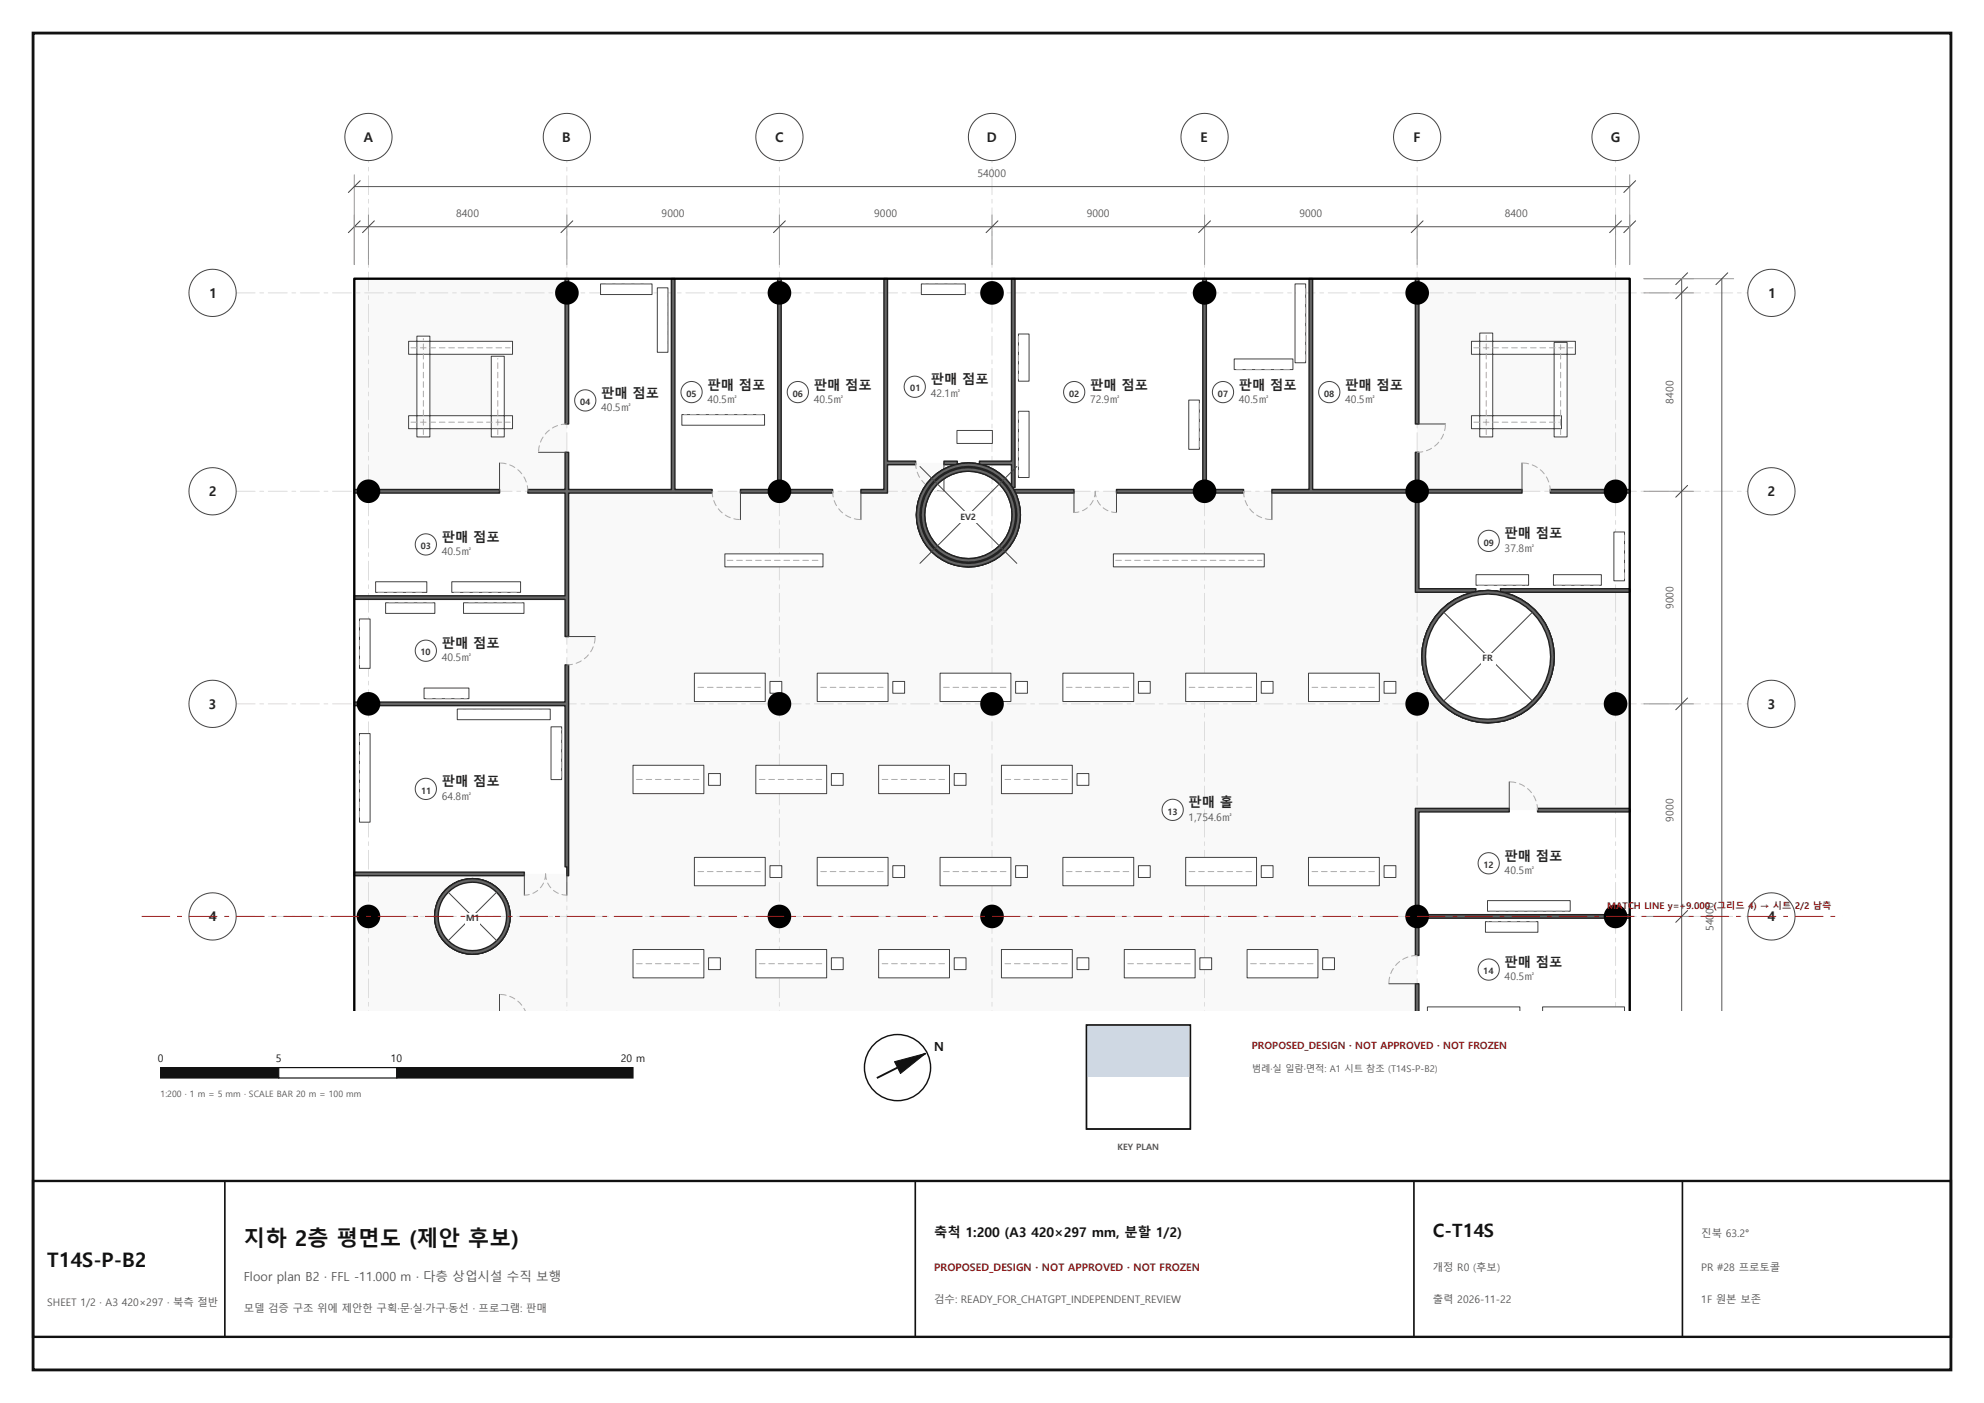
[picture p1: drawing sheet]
<svg xmlns="http://www.w3.org/2000/svg" width="420mm" height="297mm" viewBox="0 0 420 297" stroke-linecap="round" stroke-linejoin="round" font-family="sans-serif">
<path d="M7 7h406v283h-406z" fill="none" stroke="#111" stroke-width=".6"/>
<g fill="#fff">
<path d="M187.5 59h27v39h-27z" fill-rule="evenodd"/>
<path d="M214.5 59h40.5v45h-40.2l-.3-.5z" fill-rule="evenodd"/>
<path d="M75 104h45v22.5h-45z" fill-rule="evenodd"/>
<path d="M120 59h22.5v45h-22.5z" fill-rule="evenodd"/>
<path d="M142.5 59h22.5v45h-22.5z" fill-rule="evenodd"/>
<path d="M165 59h22.5v45h-22.5z" fill-rule="evenodd"/>
<path d="M255 59h22.5v45h-22.5z" fill-rule="evenodd"/>
<path d="M277.5 59h22.5v45h-22.5z" fill-rule="evenodd"/>
<path d="M300 104h45v21h-45z" fill-rule="evenodd"/>
<path d="M75 126.5h45v22.5h-45z" fill-rule="evenodd"/>
<path d="M75 149h45v36h-45z" fill-rule="evenodd"/>
<path d="M300 171.5h45v22.5h-45z" fill-rule="evenodd"/>
</g>
<path d="M75 59h45l.1 45h67.2l.2-.1v-5.9l16.5 .1h-.4a11.5 11.5 0 0 0-6.4 3.1l-.9 1.1-1.5 2.5-.7 2.8-.1 2.1a10.5 10.5 0 0 0 2.3 6l.9 1.1a10.9 10.9 0 0 0 7.8 3.2l2.9-.4 2.6-1.1 1.2-.8a10.9 10.9 0 0 0 4.2-7.3l.1-1.4a11 11 0 0 0-1.5-5.5l.4 .5h85l.1-.1v-44.9h45v155h-270h45h-45v-29h44.8l.2-.1v-80.8l-45-.1zM300 171.6v42.4h45v-42.5zM300 104.1l.1 20.9 44.9-.1-.1-20.9zM301 139a14 14 0 0 0 28 0 14 14 0 0 0-28 0zM232.5 214h67.5zM233 214h14zM194 214h22zM129 214h58.5zM92 194a8 8 0 0 0 16 0 8 8 0 0 0-16 0z" fill-rule="evenodd" fill="#f9f9f9"/>
<path d="M300 194h45v20h-45z" fill-rule="evenodd" fill="#fff"/>
<g fill="none" stroke="#222" stroke-width=".3">
<circle cx="205" cy="109" r="11"/>
<circle cx="315" cy="139" r="14"/>
<circle cx="100" cy="194" r="8"/>
</g>
<path d="M50 62h320M50 104h320M50 149h320M50 194h320M78 214v-180M120 214v-180M165 214v-180M210 214v-180M255 214v-180M300 214v-180M342 214v-180" fill="none" stroke="#dcdcdc" stroke-width=".21" stroke-dasharray="4 1 .8 1"/>
<path d="M195 60.1h9.3v2.3h-9.3zM202.6 91.1v2.8h7.5v-2.8z" fill-rule="evenodd" fill="#fff" stroke="#444" stroke-width=".21"/>
<path d="M203.8 60.1h-8.3" fill="none" stroke="#aaa" stroke-width=".21" stroke-dasharray="1.2 .8"/>
<path d="M251.7 84.7h2.2v10.4h-2.2zM215.6 70.7h2.2v10h-2.2zM215.6 87.1h2.2v14h-2.2z" fill-rule="evenodd" fill="#fff" stroke="#444" stroke-width=".21"/>
<path d="M215.6 71.2v9M215.6 87.6v13M253.9 94.6v-9.4" fill="none" stroke="#aaa" stroke-width=".21" stroke-dasharray="1.2 .8"/>
<path d="M79.5 123.1h10.9v2.3h-10.9zM95.6 123.1h14.6v2.3h-14.6z" fill-rule="evenodd" fill="#fff" stroke="#444" stroke-width=".21"/>
<path d="M80 125.4h9.9M96.1 125.4h13.6" fill="none" stroke="#aaa" stroke-width=".21" stroke-dasharray="1.2 .8"/>
<path d="M127.1 60.1h10.9v2.3h-10.9zM139.2 60.9h2.2v13.7h-2.2z" fill-rule="evenodd" fill="#fff" stroke="#444" stroke-width=".21"/>
<path d="M137.5 60.1h-9.9M141.4 74.1v-12.7" fill="none" stroke="#aaa" stroke-width=".21" stroke-dasharray="1.2 .8"/>
<path d="M144.3 87.8h17.5v2.2h-17.5z" fill-rule="evenodd" fill="#fff" stroke="#444" stroke-width=".21"/>
<path d="M161.3 87.8h-16.5" fill="none" stroke="#aaa" stroke-width=".21" stroke-dasharray="1.2 .8"/>
<path d="M261.3 76h12.4v2.2h-12.4zM274.1 60.1h2.3v16.7h-2.3z" fill-rule="evenodd" fill="#fff" stroke="#444" stroke-width=".21"/>
<path d="M261.8 78.2h11.4M276.4 76.3v-15.7" fill="none" stroke="#aaa" stroke-width=".21" stroke-dasharray="1.2 .8"/>
<path d="M312.5 121.7h11.1v2.2h-11.1zM328.9 121.7h10.1v2.2h-10.1zM341.7 112.6h2.2v10.4h-2.2z" fill-rule="evenodd" fill="#fff" stroke="#444" stroke-width=".21"/>
<path d="M313 123.9h10.1M329.4 123.9h9.1M343.9 122.5v-9.4" fill="none" stroke="#aaa" stroke-width=".21" stroke-dasharray="1.2 .8"/>
<path d="M76.1 131h2.2v10.5h-2.2zM89.8 145.7h9.5v2.2h-9.5zM98.1 127.6h12.8v2.2h-12.8zM81.6 127.6h10.5v2.2h-10.5z" fill-rule="evenodd" fill="#fff" stroke="#444" stroke-width=".21"/>
<path d="M76.1 131.5v9.5M91.6 127.6h-9.5M110.4 127.6h-11.8M90.3 147.9h8.5" fill="none" stroke="#aaa" stroke-width=".21" stroke-dasharray="1.2 .8"/>
<path d="M96.8 150.1h19.7v2.3h-19.7zM76.1 155.3h2.2v18.7h-2.2zM116.6 153.9h2.3v11.1h-2.3z" fill-rule="evenodd" fill="#fff" stroke="#444" stroke-width=".21"/>
<path d="M76.1 155.8v17.7M116 150.1h-18.7M118.9 164.5v-10.1" fill="none" stroke="#aaa" stroke-width=".21" stroke-dasharray="1.2 .8"/>
<path d="M314.9 190.7h17.5v2.2h-17.5z" fill-rule="evenodd" fill="#fff" stroke="#444" stroke-width=".21"/>
<path d="M315.4 192.9h16.5" fill="none" stroke="#aaa" stroke-width=".21" stroke-dasharray="1.2 .8"/>
<path d="M153.4 117.2v2.8h20.8v-2.8zM235.7 117.2v2.8h31.9v-2.8zM147 214h15zM163 214h2.5zM173 214h15zM189 214h2.5zM199 214h15zM215 214h2.5zM225 214h15zM241 214h2.5zM251 214h15zM267 214h2.5zM277 214h15zM293 214h2.5zM134 214h15zM150 214h2.5zM160 214h15zM176 214h2.5zM186 214h15zM202 214h2.5zM264 214h15zM280 214h2.5zM147 214h15zM163 214h2.5zM173 214h15zM189 214h2.5zM199 214h15zM215 214h2.5zM251 214h15zM267 214h2.5zM277 214h15zM293 214h2.5zM134 201v6h15v-6zM150 202.8v2.5h2.5v-2.5zM160 201v6h15v-6zM176 202.8v2.5h2.5v-2.5zM186 201v6h15v-6zM202 202.8v2.5h2.5v-2.5zM212 201v6h15v-6zM228 202.8v2.5h2.5v-2.5zM238 201v6h15v-6zM254 202.8v2.5h2.5v-2.5zM264 201v6h15v-6zM280 202.8v2.5h2.5v-2.5zM147 181.5v6h15v-6zM163 183.3v2.5h2.5v-2.5zM173 181.5v6h15v-6zM189 183.3v2.5h2.5v-2.5zM199 181.5v6h15v-6zM215 183.3v2.5h2.5v-2.5zM225 181.5v6h15v-6zM241 183.3v2.5h2.5v-2.5zM251 181.5v6h15v-6zM267 183.3v2.5h2.5v-2.5zM277 181.5v6h15v-6zM293 183.3v2.5h2.5v-2.5zM134 162v6h15v-6zM150 163.8v2.5h2.5v-2.5zM160 162v6h15v-6zM176 163.8v2.5h2.5v-2.5zM186 162v6h15v-6zM202 163.8v2.5h2.5v-2.5zM212 162v6h15v-6zM228 163.8v2.5h2.5v-2.5zM147 142.5v6h15v-6zM163 144.3v2.5h2.5v-2.5zM173 142.5v6h15v-6zM189 144.3v2.5h2.5v-2.5zM199 142.5v6h15v-6zM215 144.3v2.5h2.5v-2.5zM225 142.5v6h15v-6zM241 144.3v2.5h2.5v-2.5zM251 142.5v6h15v-6zM267 144.3v2.5h2.5v-2.5zM277 142.5v6h15v-6zM293 144.3v2.5h2.5v-2.5zM86.5 88v2.7h22v-2.7zM86.5 72.3v2.7h22v-2.7zM88.3 71.2v21.3h2.7v-21.3zM104 75.4v17.1h2.7v-17.1zM311.5 88v2.7h19.1v-2.7zM311.5 72.3v2.7h22v-2.7zM313.3 70.5v22h2.7v-22zM329 72.5v20h2.7v-20z" fill-rule="evenodd" fill="#fff"/>
<g fill="none" stroke="#444" stroke-width=".21">
<path d="M86.5 72.3h22v2.7h-22zM88.3 71.2h2.7v21.3h-2.7zM104 75.4h2.7v17.1h-2.7zM311.5 72.3h22v2.7h-22zM313.3 70.5h2.7v22h-2.7zM329 72.5h2.7v20h-2.7zM86.5 88h22v2.7h-22zM311.5 88h19.1v2.7h-19.1zM153.4 117.2h20.8v2.8h-20.8zM235.7 117.2h31.9v2.8h-31.9zM147 142.5h15v6h-15zM163 144.3h2.5v2.5h-2.5z"/>
<path d="M173 142.5h15v6h-15zM189 144.3h2.5v2.5h-2.5zM199 142.5h15v6h-15zM215 144.3h2.5v2.5h-2.5zM225 142.5h15v6h-15zM241 144.3h2.5v2.5h-2.5zM251 142.5h15v6h-15zM267 144.3h2.5v2.5h-2.5zM277 142.5h15v6h-15zM293 144.3h2.5v2.5h-2.5zM134 162h15v6h-15zM150 163.8h2.5v2.5h-2.5z"/>
<path d="M160 162h15v6h-15zM176 163.8h2.5v2.5h-2.5zM186 162h15v6h-15zM202 163.8h2.5v2.5h-2.5zM212 162h15v6h-15zM228 163.8h2.5v2.5h-2.5zM147 181.5h15v6h-15zM163 183.3h2.5v2.5h-2.5zM173 181.5h15v6h-15zM189 183.3h2.5v2.5h-2.5zM199 181.5h15v6h-15zM215 183.3h2.5v2.5h-2.5z"/>
<path d="M225 181.5h15v6h-15zM241 183.3h2.5v2.5h-2.5zM251 181.5h15v6h-15zM267 183.3h2.5v2.5h-2.5zM277 181.5h15v6h-15zM293 183.3h2.5v2.5h-2.5zM134 201h15v6h-15zM150 202.8h2.5v2.5h-2.5zM160 201h15v6h-15zM176 202.8h2.5v2.5h-2.5zM186 201h15v6h-15zM202 202.8h2.5v2.5h-2.5z"/>
<path d="M212 201h15v6h-15zM228 202.8h2.5v2.5h-2.5zM238 201h15v6h-15zM254 202.8h2.5v2.5h-2.5zM264 201h15v6h-15zM280 202.8h2.5v2.5h-2.5z"/>
</g>
<g fill="none" stroke="#aaa" stroke-width=".21" stroke-dasharray="1.2 .8">
<path d="M87 73.6h21M312 73.6h21M87 89.4h21M89.6 92v-20.3M105.4 92v-16.1M312 89.4h18.1M314.6 92v-21M330.4 92v-19M153.9 118.6h19.8M236.2 118.6h30.9M147.8 145.5h13.4M173.8 145.5h13.5"/>
<path d="M199.7 145.5h13.5M225.8 145.5h13.4M251.7 145.5h13.6M277.8 145.5h13.4M134.8 165h13.4M160.7 165h13.6M186.8 165h13.4M212.7 165h13.6M147.8 184.5h13.4M173.8 184.5h13.5M199.7 184.5h13.5M225.8 184.5h13.4"/>
<path d="M251.7 184.5h13.6M277.8 184.5h13.4M134.8 204h13.4M160.7 204h13.6M186.8 204h13.4M212.7 204h13.6M238.8 204h13.4M264.8 204h13.4"/>
</g>
<path d="M314.5 195.1h11.1v2.3h-11.1zM302.2 213.1h19.5v.9h-19.5zM326.6 213.1h17.3v.9h-17.3z" fill-rule="evenodd" fill="#fff"/>
<path d="M314.5 195.1h11.1v2.3h-11.1zM302.2 214v-.9h19.5v.9M326.6 214v-.9h17.3v.9" fill="none" stroke="#444" stroke-width=".21"/>
<path d="M325.1 195.1h-10.1" fill="none" stroke="#aaa" stroke-width=".21" stroke-dasharray="1.2 .8"/>
<path d="M214.8 103.6h12.6v.8h-12.6zM254.6 59h.8v44.6h7.8v.8h-26.8v-.8h18.2zM277.1 59h.8v44.6h21.7v-7.8h.8v7.8h21.8v.8h-21.8v20.2h12v.8h-12.8v-21h-30.4v-.8h7.9zM299.6 59h.8v30.8h-.8zM328.2 103.6h16.8v.8h-16.8zM299.6 214h45.4zM299.6 208.3h.8v5.7h44.6h-45.4zM299.6 171.1h19.9v.8h-19.1v21.7h44.6v.8h-44.6v7.9h-.8zM325.5 171.1h19.5v.8h-19.5zM325.5 214h19.5zM317.6 124.6h27.4v.8h-27.4zM232.1 214h31.1zM269.2 214h31.2zM299.6 214h.8zM232.1 214h.8zM214.1 59h.8v44.2h-.8v-4.8h-6.8v-.8h6.8zM75 148.6h44.6v-7.8h.8v44.6h-.4v-1.9h-.4v-34.1h-44.6zM75 126.1h44.6v-21.7h-7.8v-.8h7.8v-7.8h.8v7.8h21.7v-44.6h.8v44.6h7.9v.8h-30.4v30.4h-.8v-7.9h-44.6zM75 103.6h30.8v.8h-30.8zM119.6 59h.8v30.8h-.8zM164.6 59h.8v44.6h10.8v.8h-19.4v-.8h7.8zM187.1 59h.8v38.6h5.9v.8h-5.9v6h-5.7v-.8h4.9zM199.8 97.6h2.8v.8h-2.8zM75 184.6h36v.8h-36zM128.6 214h59.3zM187.1 214h.8zM128.6 214h.8zM75 214h26.3zM75 214h45.4zM75 214h45.4zM75 214h30.8z" fill-rule="evenodd" fill="#666"/>
<g fill="none" stroke="#222" stroke-width=".3">
<path d="M119.6 59h.8v30.8h-.8zM164.6 59h.8v44.6h10.8v.8h-19.4v-.8h7.8zM187.1 59h.8v38.6h5.9v.8h-5.9v6h-5.7v-.8h4.9zM214.1 59h.8v44.2h-.8v-4.8h-6.8v-.8h6.8zM254.6 59h.8v44.6h7.8v.8h-26.8v-.8h18.2zM277.1 59h.8v44.6h21.7v-7.8h.8v7.8h21.8v.8h-21.8v20.2h12v.8h-12.8v-21h-30.4v-.8h7.9zM299.6 59h.8v30.8h-.8zM199.8 97.6h2.8v.8h-2.8zM75 103.6h30.8v.8h-30.8zM214.8 103.6h12.6v.8h-12.6zM328.2 103.6h16.8v.8h-16.8zM75 126.1h44.6v-21.7h-7.8v-.8h7.8v-7.8h.8v7.8h21.7v-44.6h.8v44.6h7.9v.8h-30.4v30.4h-.8v-7.9h-44.6z"/>
<path d="M317.6 124.6h27.4v.8h-27.4zM75 148.6h44.6v-7.8h.8v44.6h-.4v-1.9h-.4v-34.1h-44.6zM299.6 171.1h19.9v.8h-19.1v21.7h44.6v.8h-44.6v7.9h-.8zM325.5 171.1h19.5v.8h-19.5zM75 184.6h36v.8h-36zM299.6 214v-5.7h.8v5.7"/>
<circle cx="205" cy="109" r="9.3"/>
<circle cx="205" cy="109" r="11"/>
<circle cx="315" cy="139" r="14"/>
<circle cx="100" cy="194" r="8"/>
</g>
<g fill="none" stroke="#444" stroke-width=".21">
<path d="M105.8 98v6M114 95.8h6M199.8 98v6M300 89.8h6M322.2 98v6M156.8 104v6M182.2 104v6M227.4 104v4.5M236.4 104v4.5M269.2 104v6M120 134.8h6M319.5 165.5v6"/>
<path d="M111 185v4.5M120 185v4.5M105.8 210.5v3.5M294 208.3h6"/>
</g>
<g fill="none" stroke="#aaa" stroke-width=".21" stroke-dasharray="1.2 .8">
<path d="M120 89.8a6 6 0 0 0-6 6M193.8 98a6 6 0 0 0 6 6M300 95.8a6 6 0 0 0 6-6M111.8 104a6 6 0 0 0-6-6M150.8 104a6 6 0 0 0 6 6M176.2 104a6 6 0 0 0 6 6M231.9 104a4.5 4.5 0 0 0 4.5 4.5M231.9 104a4.5 4.5 0 0 1-4.5 4.5M263.2 104a6 6 0 0 0 6 6M328.2 104a6 6 0 0 0-6-6M120 140.8a6 6 0 0 0 6-6M325.5 171.5a6 6 0 0 0-6-6"/>
<path d="M115.5 185a4.5 4.5 0 0 0 4.5 4.5M115.5 185a4.5 4.5 0 0 1-4.5 4.5M111.2 214a5.9 5.9 0 0 0-5.4-3.5M300 202.3a6 6 0 0 0-6 6"/>
</g>
<path d="M301 139a14 14 0 0 1 28 0 14 14 0 0 1-28 0zM301.8 139a13.2 13.2 0 0 0 26.5 0 13.2 13.2 0 0 0-26.5 0z" fill-rule="evenodd" fill="#666" stroke="#222" stroke-width=".3"/>
<path d="M305.6 129.6l18.8 18.8M324.4 129.6l-18.8 18.8" fill="none" stroke="#444" stroke-width=".21"/>
<path d="M92 194a8 8 0 0 1 16 0 8 8 0 0 1-16 0zM92.7 194a7.3 7.3 0 0 0 14.5 0 7.3 7.3 0 0 0-14.5 0z" fill-rule="evenodd" fill="#666" stroke="#222" stroke-width=".3"/>
<path d="M94.9 188.9l10.2 10.2M105.1 188.9l-10.2 10.2" fill="none" stroke="#444" stroke-width=".21"/>
<path d="M194 109a11 11 0 0 1 22 0 11 11 0 0 1-22 0zM194.8 109a10.2 10.2 0 0 0 20.4 0 10.2 10.2 0 0 0-20.4 0zM195 109a10 10 0 0 1 20 0 10 10 0 0 1-20 0zM195.7 109a9.2 9.2 0 0 0 18.5 0 9.2 9.2 0 0 0-18.5 0z" fill-rule="evenodd" fill="#666" stroke="#222" stroke-width=".3"/>
<path d="M194.7 98.8l20.6 20.5M215.3 98.8l-20.6 20.5" fill="none" stroke="#444" stroke-width=".21"/>
<path d="M75 59h270v155M75 59h.1M75 59v155" fill="none" stroke="#000" stroke-width=".5"/>
<g fill="#000" stroke="#000" stroke-width=".5">
<circle cx="120" cy="62" r="2.25"/>
<circle cx="165" cy="62" r="2.25"/>
<circle cx="210" cy="62" r="2.25"/>
<circle cx="255" cy="62" r="2.25"/>
<circle cx="300" cy="62" r="2.25"/>
<circle cx="78" cy="104" r="2.25"/>
<circle cx="165" cy="104" r="2.25"/>
<circle cx="255" cy="104" r="2.25"/>
<circle cx="300" cy="104" r="2.25"/>
<circle cx="342" cy="104" r="2.25"/>
<circle cx="78" cy="149" r="2.25"/>
<circle cx="165" cy="149" r="2.25"/>
<circle cx="210" cy="149" r="2.25"/>
<circle cx="300" cy="149" r="2.25"/>
<circle cx="342" cy="149" r="2.25"/>
<circle cx="78" cy="194" r="2.25"/>
<circle cx="165" cy="194" r="2.25"/>
<circle cx="210" cy="194" r="2.25"/>
<circle cx="300" cy="194" r="2.25"/>
<circle cx="342" cy="194" r="2.25"/>
</g>
<g fill="#fff" stroke="#444" stroke-width=".21">
<circle cx="193.6" cy="81.9" r="2.25"/>
<circle cx="227.4" cy="83" r="2.25"/>
<circle cx="90.1" cy="115.2" r="2.25"/>
<circle cx="123.9" cy="84.8" r="2.25"/>
<circle cx="146.4" cy="83" r="2.25"/>
<circle cx="168.9" cy="83" r="2.25"/>
<circle cx="258.9" cy="83" r="2.25"/>
<circle cx="281.4" cy="83" r="2.25"/>
<circle cx="315.1" cy="114.5" r="2.25"/>
<circle cx="90.1" cy="137.7" r="2.25"/>
<circle cx="90.1" cy="167" r="2.25"/>
<circle cx="315.1" cy="182.8" r="2.25"/>
<circle cx="248.2" cy="171.4" r="2.25"/>
<circle cx="315.1" cy="205.3" r="2.25"/>
</g>
<g fill="#fff">
<path d="M313.5 138.2h3v2.5h-3z"/>
<path d="M98.5 193.2h3v2.5h-3z"/>
<path d="M202.9 108.2h4.2v2.5h-4.2z"/>
</g>
<path d="M75 39.5h270M75 48h270M356 59v155M364.5 59v155" fill="none" stroke="#555" stroke-width=".21"/>
<g fill="none" stroke="#999" stroke-width=".21">
<path d="M75 37v19M345 37v19M78 45.5v10.5M120 45.5v10.5M165 45.5v10.5M210 45.5v10.5M255 45.5v10.5M300 45.5v10.5M342 45.5v10.5M348 59h19M348 62h10.5M348 104h10.5"/>
<path d="M348 149h10.5M348 194h10.5"/>
</g>
<g fill="none" stroke="#444" stroke-width=".21">
<path d="M76.2 38.3l-2.5 2.5M346.2 38.3l-2.4 2.5M76.2 46.8l-2.5 2.4M79.2 46.8l-2.5 2.4M121.2 46.8l-2.5 2.4M166.3 46.8l-2.6 2.4M211.3 46.8l-2.6 2.4M256.3 46.8l-2.5 2.4M301.3 46.8l-2.5 2.4M343.2 46.8l-2.4 2.4M346.2 46.8l-2.4 2.4M357.2 57.7l-2.5 2.6"/>
<path d="M365.8 57.7l-2.6 2.6M357.2 60.7l-2.5 2.6M357.2 102.8l-2.5 2.5M357.2 147.8l-2.5 2.5M357.2 192.8l-2.5 2.5"/>
</g>
<g fill="#fff" stroke="#444" stroke-width=".21">
<circle cx="78" cy="29" r="5"/>
<circle cx="120" cy="29" r="5"/>
<circle cx="165" cy="29" r="5"/>
<circle cx="210" cy="29" r="5"/>
<circle cx="255" cy="29" r="5"/>
<circle cx="300" cy="29" r="5"/>
<circle cx="342" cy="29" r="5"/>
<circle cx="45" cy="194" r="5"/>
<circle cx="375" cy="194" r="5"/>
<circle cx="45" cy="149" r="5"/>
<circle cx="375" cy="149" r="5"/>
<circle cx="45" cy="104" r="5"/>
<circle cx="375" cy="104" r="5"/>
<circle cx="45" cy="62" r="5"/>
<circle cx="375" cy="62" r="5"/>
</g>
<path d="M30 194h360" fill="none" stroke="#9b1c1c" stroke-width=".21" stroke-dasharray="6 1.5 1 1.5" stroke-linecap="butt"/>
<path d="M34 226h25v2.2h-25z" fill="#111" stroke="#111" stroke-width=".25"/>
<path d="M59 226h25v2.2h-25z" fill="#fff" stroke="#111" stroke-width=".25"/>
<path d="M84 226h50v2.2h-50z" fill="#111" stroke="#111" stroke-width=".25"/>
<circle cx="190" cy="226" r="7" fill="none" stroke="#111" stroke-width=".3"/>
<path d="M185.6 228.2l10.3-5.2z" fill="#000" stroke="#111" stroke-width=".4"/>
<path d="M189.4 224.7l6.5-1.7-5.3 4.2z" fill="#111" stroke="#111" stroke-width=".21"/>
<path d="M230 217h22v22h-22z" fill="#fff" stroke="#111" stroke-width=".3"/>
<path d="M230 217h22v11h-22z" fill="#cfd8e3"/>
<path d="M230 217h22v22h-22z" fill="none" stroke="#111" stroke-width=".3"/>
<path d="M7 250h406v33h-406z" fill="none" stroke="#111" stroke-width=".5"/>
<path d="M47.6 250v33M193.8 250v33M299.3 250v33M356.2 250v33" fill="none" stroke="#111" stroke-width=".35"/>
<text font-size="4.6" fill="#111" x="51.6" y="263.9">지하 2층 평면도 (제안 후보)</text>
<text font-size="4.2" fill="#111" x="10" y="268.1">T14S-P-B2</text>
<text font-size="3.9" fill="#111" x="303.3" y="261.9">C-T14S</text>
<g font-size="2.8" fill="#222">
<text x="77" y="30">A</text>
<text x="119" y="30">B</text>
<text x="164.1" y="30">C</text>
<text x="208.9" y="30">D</text>
<text x="254.2" y="30">E</text>
<text x="299.2" y="30">F</text>
<text x="341" y="30">G</text>
<text x="44.3" y="63">1</text>
<text x="374.3" y="63">1</text>
<text x="149.8" y="82.5">판매 점포</text>
<text x="172.3" y="82.5">판매 점포</text>
<text x="197" y="81.4">판매 점포</text>
<text x="230.8" y="82.5">판매 점포</text>
<text x="262.3" y="82.5">판매 점포</text>
<text x="284.8" y="82.5">판매 점포</text>
<text x="127.3" y="84.2">판매 점포</text>
<text x="44.2" y="105">2</text>
<text x="374.2" y="105">2</text>
<text x="318.5" y="114">판매 점포</text>
<text x="93.5" y="114.7">판매 점포</text>
<text x="93.5" y="137.2">판매 점포</text>
<text x="44.2" y="150">3</text>
<text x="374.2" y="150">3</text>
<text x="93.5" y="166.5">판매 점포</text>
<text x="251.6" y="170.9">판매 홀</text>
<text x="318.5" y="182.2">판매 점포</text>
<text x="44.2" y="195">4</text>
<text x="374.2" y="195">4</text>
<text x="318.5" y="204.7">판매 점포</text>
</g>
<text font-size="2.8" fill="#111" x="197.8" y="261.9">축척 1:200 (A3 420×297 mm, 분할 1/2)</text>
<text font-size="2.6" fill="#111" x="197.7" y="222.6">N</text>
<text font-size="2.6" fill="#555" x="51.6" y="271.1">Floor plan B2 · FFL -11.000 m · 다층 상업시설 수직 보행</text>
<g font-size="2.2" fill="#555">
<text x="206.9" y="37.5">54000</text>
<text x="96.6" y="46">8400</text>
<text x="140.1" y="46">9000</text>
<text x="185.1" y="46">9000</text>
<text x="230.1" y="46">9000</text>
<text x="275.1" y="46">9000</text>
<text x="318.6" y="46">8400</text>
<text x="127.3" y="87">40.5㎡</text>
<text x="149.8" y="85.3">40.5㎡</text>
<text x="172.3" y="85.3">40.5㎡</text>
<text x="197" y="84.1">42.1㎡</text>
<text x="230.8" y="85.3">72.9㎡</text>
<text x="262.3" y="85.3">40.5㎡</text>
<text x="284.8" y="85.3">40.5㎡</text>
<text x="354.2" y="85.4" transform="rotate(-90 354.2 85.4)">8400</text>
<text x="93.5" y="117.5">40.5㎡</text>
<text x="318.5" y="116.8">37.8㎡</text>
<text x="354.2" y="128.9" transform="rotate(-90 354.2 128.9)">9000</text>
<text x="93.5" y="140">40.5㎡</text>
<text x="93.5" y="169.3">64.8㎡</text>
<text x="251.6" y="173.7">1,754.6㎡</text>
<text x="354.2" y="173.9" transform="rotate(-90 354.2 173.9)">9000</text>
<text x="318.5" y="185">40.5㎡</text>
<text x="362.8" y="197.1" transform="rotate(-90 362.8 197.1)">54000</text>
<text x="318.5" y="207.5">40.5㎡</text>
<text x="360.2" y="261.9">진북 63.2°</text>
<text x="303.3" y="269.1">개정 R0 (후보)</text>
<text x="360.2" y="269.1">PR #28 프로토콜</text>
<text x="197.8" y="275.7">검수: READY_FOR_CHATGPT_INDEPENDENT_REVIEW</text>
<text x="303.3" y="275.7">출력 2026-11-22</text>
<text x="360.2" y="275.7">1F 원본 보존</text>
<text x="10" y="276.4">SHEET 1/2 · A3 420×297 · 북측 절반</text>
<text x="51.6" y="277.7">모델 검증 구조 위에 제안한 구획·문·실·가구·동선 · 프로그램: 판매</text>
</g>
<g font-size="2.2" fill="#111">
<text x="33.4" y="224.8">0</text>
<text x="58.4" y="224.8">5</text>
<text x="82.7" y="224.8">10</text>
<text x="131.4" y="224.8">20 m</text>
</g>
<text font-size="2.2" fill="#9b1c1c" x="197.8" y="269.1">PROPOSED_DESIGN · NOT APPROVED · NOT FROZEN</text>
<text font-size="2.1" fill="#9b1c1c" x="265" y="222">PROPOSED_DESIGN · NOT APPROVED · NOT FROZEN</text>
<text font-size="2" fill="#9b1c1c" x="340.2" y="192.5">MATCH LINE y=+9.000 (그리드 4) → 시트 2/2 남측</text>
<text font-size="2" fill="#555" x="265" y="227">범례·실 일람·면적: A1 시트 참조 (T14S-P-B2)</text>
<g font-size="1.9" fill="#333">
<text x="145.3" y="84">05</text>
<text x="167.8" y="84">06</text>
<text x="192.7" y="82.9">01</text>
<text x="122.8" y="85.8">04</text>
<text x="226.3" y="84">02</text>
<text x="257.8" y="84">07</text>
<text x="280.3" y="84">08</text>
<text x="203.3" y="110">EV2</text>
<text x="89.1" y="116.2">03</text>
<text x="314.1" y="115.5">09</text>
<text x="89" y="138.8">10</text>
<text x="313.8" y="140">FR</text>
<text x="89.1" y="168">11</text>
<text x="247.1" y="172.4">13</text>
<text x="314" y="183.8">12</text>
<text x="98.7" y="195">M1</text>
<text x="314" y="206.2">14</text>
</g>
<g font-size="1.9" fill="#555">
<text x="34" y="232.2">1:200 · 1 m = 5 mm · SCALE BAR 20 m = 100 mm</text>
<text x="236.6" y="243.5">KEY PLAN</text>
</g>
</svg>
